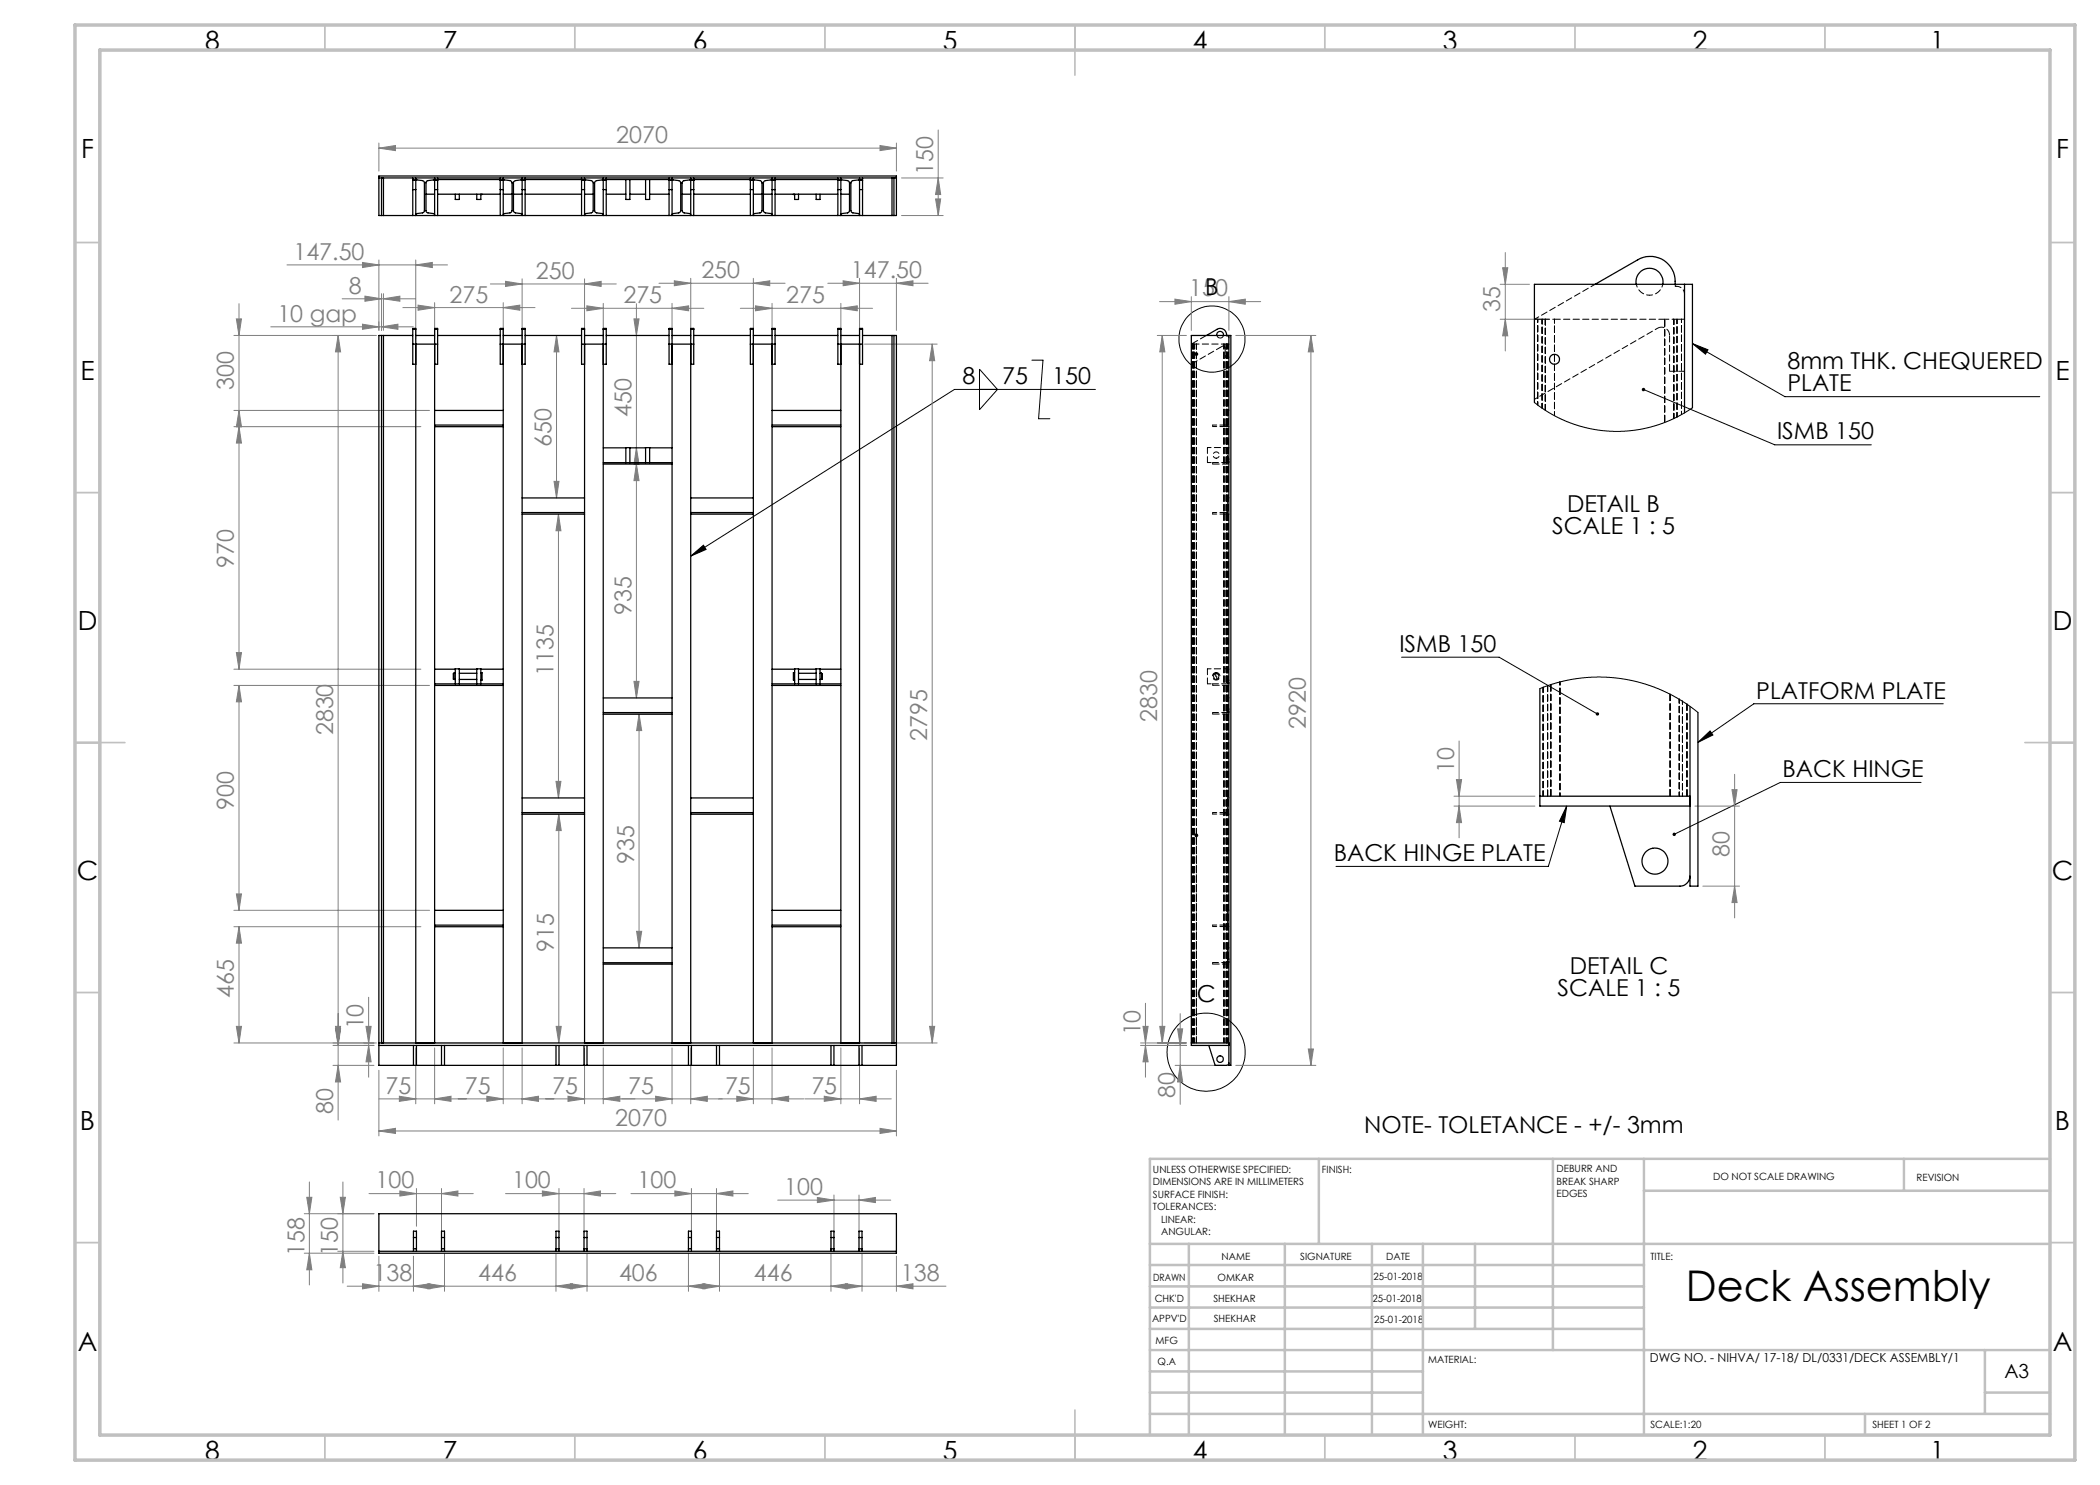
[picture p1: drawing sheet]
<svg xmlns="http://www.w3.org/2000/svg" width="420mm" height="297mm" viewBox="0 0 420 297" stroke-linecap="round" stroke-linejoin="round" font-family="sans-serif">
<g fill="none" stroke="#000" stroke-width=".2">
<path d="M195.9 73.8l3.6 4.1-3.6 4zM206.4 72h2.2l-.9 11.7h2.3M219.1 77.9h-28.2l-52.8 33.3M328.7 77.9l26.3 11.1h19.3M338.5 68.7l18.5 10.6h51M338.5 68.7l3.1 1.3-.5 .8zM138.1 111.2l2.6-2.2 .5 .9zM280.3 131.4h19.5l19.7 11.4M339.6 148.5l2.4-2.3 .6 .8zM384.2 156.5h-28.1l-21.2 10.4M388.7 140.8h-37.9l-11.2 7.7M313.3 161.2l-3.6 12.1h-42.5"/>
<path d="M313.3 161.2l-.5 3.3-.9-.3z"/>
<circle cx="242.4" cy="67.8" r="6.6"/>
<circle cx="241.2" cy="210.4" r="7.8"/>
</g>
<g fill="none" stroke="#808080" stroke-width=".2">
<path d="M75.8 29.6l3.3-.5v1zM75.8 28.6v5.6M75.8 29.6h103.5M176 29.1l3.3 .5-3.3 .5zM179.3 28.6v5.6M180.3 35.6h8.3M187.1 39.8h1l-.5 3.3zM187.6 35.6l.5 3.3h-1zM187.6 26v17.1M57.4 53h32.1M68.4 59.8h14.6M72.5 52.5l3.3 .5-3.3 .5z"/>
<path d="M73 59.2l3.3 .6-3.3 .5zM75.8 52v14.1M76.3 58.7v7.4M76.7 59.8l3.3-.6v1.1zM76.7 58.7v7.4M83.1 53l3.4-.5v1zM83.1 52v15.8M98.1 56.8h25.2M101.1 56.3l3.3 .5-3.3 .5zM104.4 55.8v12M116.9 56.8l3.3-.5v1zM116.9 55.8v12"/>
<path d="M131.8 56.7h25.2M134.9 56.2l3.2 .5-3.2 .4zM138.1 55.7v12.1M150.7 56.7l3.3-.5v.9zM150.7 55.7v12.1M165.6 56.7h20M168.6 56.2l3.3 .5-3.3 .4zM171.9 55.7v12.1M179.3 56.7l3.3-.5v.9zM179.3 55.7v10.4M180.3 43.1h8.3M235 59.8l3.3 .5-3.3 .6z"/>
<path d="M238.3 59.3v6.8M245.8 59.3v6.8M300 56.9h5.9M300.5 53.5h1.1l-.5 3.4zM301.1 50.5v19.7M46.8 67.1h28.5M47.3 63.8h1l-.5 3.3zM47.8 60.7v73.1M54.2 65.4h28.5M67.6 67.1l.5 3.3h-1zM67.6 67.1v156.9M72.5 64.8l3.3 .6-3.3 .5z"/>
<path d="M76.3 65.4l3.3-.6v1.1zM80.6 61.5h26.4M83.6 61l3.3 .5-3.3 .6zM86.9 60.5v7.3M100.6 61.5l3.4-.5v1.1zM100.6 60.5v7.3M111.3 67.1l.5 3.3h-1zM111.3 67.1v32.5M114.3 61.7h26.5M117.4 61.2l3.3 .5-3.3 .5zM120.7 60.7v7.1M126.8 63.8h1l-.5 3.3z"/>
<path d="M127.3 60.7v78.9M134.4 61.7l3.3-.5v1zM134.4 60.7v7.1M148.1 61.7h26.4M151.1 61.2l3.3 .5-3.3 .5zM154.4 60.7v7.1M168.2 61.7l3.3-.5v1zM168.2 60.7v7.1M172.9 68.8h14.5M186.4 68.8l.5 3.3h-1zM186.4 68.8v139.8M231.5 67.1h5.8"/>
<path d="M231.9 60.3h20.2M232.4 67.1l.6 3.3h-1zM232.4 67.1v141.5M245.8 60.3l3.3-.5v1.1zM247.2 67.1h16M262.2 67.1v146M262.2 67.1l.5 3.3h-1zM300 63.8h9.9M301.1 63.8l.5 3.4h-1.1zM46.8 82.1h39.1M46.8 85.3h37.4M47.8 85.3l.5 3.3h-1z"/>
<path d="M47.8 82.1l.5 3.3h-1zM110.8 96.3h1l-.5 3.3zM127.3 92.8l.5 3.3h-1zM127.3 89.6l.5 3.3h-1zM111.7 102.8l.5 3.3h-1zM111.7 102.8v56.8M46.8 133.8h37.4M46.8 137.1h39.1M47.3 130.5h1l-.5 3.3zM47.8 137.1l.5 3.3h-1zM47.8 137.1v45M126.8 136.3h1l-.5 3.3z"/>
<path d="M111.2 156.3h1l-.5 3.3zM127.8 142.8l.5 3.3h-1zM127.8 142.8v46.8M290.8 159.2h16.2M291.3 155.9h1l-.5 3.3zM291.8 148.2v19.4M346.4 157.9h1l-.5 3.3zM346.9 154.9v28.7M47.3 178.8h1l-.5 3.3zM111.8 162.8v45.8M111.8 162.8l.5 3.3h-1.1zM290.8 161.2h16.2"/>
<path d="M291.8 161.2l.5 3.3h-1zM339 161.2h8.9M340.6 177.2h7.3M346.9 177.2l.5 3.3h-1zM46.8 182.1h39.1M46.8 185.3h37.4M47.8 185.3l.5 3.3h-1zM47.8 185.3v23.3M73.7 199.5v15.9M127.3 186.3h1l-.5 3.3zM47.3 205.3h1l-.5 3.3zM66.6 209.1h8.2"/>
<path d="M66.6 213.1h8.2M67.1 205.8h1l-.5 3.3zM67.1 205.3h1l-.5 3.3zM67.6 213.1l.5 3.3h-1zM73.2 205.3h1l-.5 3.3zM73.7 209.1l.5 3.3h-1zM75.3 208.6h-28.5M75.8 214.1v13.1M79.9 219.2l3.2 .6-3.2 .5zM83.1 209.6v11.2M86.9 219.8l3.3-.6v1.1zM86.9 209.6v11.2"/>
<path d="M97.4 219.2l3.2 .6-3.2 .5zM100.6 209.6v11.2M104.4 219.8l3.3-.6v1.1zM104.4 209.6v11.2M111.2 205.3h1.1l-.5 3.3zM113.6 219.2l3.3 .6-3.3 .5zM116.9 209.6v11.2M120.7 219.8l3.3-.6v1.1zM120.7 209.6v11.2M131.1 219.2l3.3 .6-3.3 .5zM134.4 209.6v11.2M138.1 219.8l3.4-.6v1.1z"/>
<path d="M138.1 209.6v11.2M147.4 219.2l3.3 .6-3.3 .5zM150.7 209.6v11.2M154.4 219.8l3.3-.6v1.1zM154.4 209.6v11.2M160.8 219.8h-85M161 219.8h17.3M164.9 219.2l3.3 .6-3.3 .5zM168.2 209.6v11.2M171.9 219.8l3.3-.6v1.1zM171.9 209.6v11.2M172.9 208.6h14.5"/>
<path d="M179.3 214.1v13.1M185.9 205.3h1l-.5 3.3zM228.1 208.6h9.2M228.1 209.1h9.2M228.6 205.3h1l-.5 3.3zM229.1 209.1l.5 3.3h-1zM229.1 200.7v14.7M232 205.3h1l-.6 3.3zM235 213.1h9.8M235.5 205.8h1l-.5 3.3zM236 202.7v18.2M236 213.1l.5 3.3h-1z"/>
<path d="M247.2 213.1h16M261.7 209.8h1l-.5 3.3zM61.3 239.5h1.1l-.5 3.2zM61.9 236.4v20.6M68.1 239.5h1l-.5 3.2zM68.6 236.4v20.2M73.8 238.7h20.9M75.8 226.2l3.3-.5v1zM75.8 226.2h103.5M80 238.2l3.3 .5-3.3 .5zM83.3 237.7v7.5M88.3 238.7l3.3-.5v1z"/>
<path d="M88.3 237.7v8.8M101.1 238.7h22.1M108.5 238.2l3.3 .5-3.3 .5zM111.8 237.7v8.8M116.8 238.7l3.3-.5v1zM116.8 237.7v8.8M126.2 238.7h23.4M135 238.2l3.3 .5-3.3 .5zM138.3 237.7v8.8M143.3 238.7l3.3-.5v1zM143.3 237.7v8.8M163.5 239.5l3.3 .5-3.3 .5z"/>
<path d="M166.8 239v7.5M171.8 239v7.5M176 225.7l3.3 .5-3.3 .5zM60.9 250.6h13.9M60.9 242.7h13.9M61.9 250.6l.5 3.4h-1.1zM67.6 250.3h7.2M68.6 250.3l.5 3.2h-1zM72.5 256.7l3.3 .5-3.3 .6zM75.8 251.2v7.1M82.7 257.2l3.3-.5v1.1zM82.7 251.2v7.1"/>
<path d="M85.6 256.7l3.3 .5-3.3 .6zM88.9 250.8v7.5M111.2 257.2l3.3-.5v1.1zM111.2 250.8v7.5M114.1 256.7l3.3 .5-3.3 .6zM117.4 250.8v7.5M137.7 257.2l3.3-.5v1.1zM137.7 250.8v7.5M140.6 256.7l3.3 .5-3.3 .6zM143.9 250.8v7.5M155.5 240h22.7M166.2 257.2l3.3-.5v1.1z"/>
<path d="M166.2 250.8v7.5M169.1 256.7l3.3 .5-3.3 .6zM171.8 240l3.3-.5v1zM172.4 250.8v7.5M179.3 257.2l3.3-.5v1.1zM179.3 251.2v7.1M189.2 257.2h-119.8"/>
</g>
<g fill="none" stroke="#c0c0c0" stroke-width=".35">
<path d="M65 5v5M115 5v5M165 5v5M215 5v10M265 5v5M315 5v5M365 5v5M15 48.5h5M410 48.5h5M15 98.5h5M410 98.5h5M15 148.5h10"/>
<path d="M405 148.5h10M15 198.5h5M410 198.5h5M15 248.5h5M410 248.5h5M65 287v5M115 287v5M165 287v5M215 282v10M265 287v5M315 287v5M365 287v5"/>
</g>
<g fill="none" stroke="#c0c0c0" stroke-width=".5">
<path d="M263.8 231.8v17M310.6 231.8v38.2M328.8 231.8v55.2M328.8 238.2h81.2M380.8 231.8v6.4M410 231.8h-180v55.2M230 248.8h180M230 257.3h98.8M230 253h98.8M237.8 248.8v38.2M257 248.8v38.2M274.4 248.8v38.2"/>
<path d="M284.6 248.8v38.2M295 248.8v17M230 265.8h98.8M230 261.5h98.8M230 278.5h54.6M230 274.3h54.6M230 270h180M397 278.5h13M397 270v12.8M230 282.8h180M373 282.8v4.2"/>
</g>
<path d="M15 5h400v287h-400zM20 10h390v277h-390z" fill="none" stroke="#c0c0c0" stroke-width=".7"/>
<path d="M138.1 111.2l2.6-2.2 .5 .9zM328.5 77.6l-.1 .2 .3 .1-.3-.1a.34 .34 0 0 0 .3 .4 .34 .34 0 0 0 .3-.4 .34 .34 0 0 0-.5-.2zM338.5 68.7l3.1 1.3-.5 .8zM334.6 166.6l-.1 .4 .4-.1-.4 .1a.34 .34 0 0 0 .5 .1 .34 .34 0 0 0 .1-.5 .34 .34 0 0 0-.5 0zM313.3 161.2l-.5 3.3-.9-.3zM339.6 148.5l2.4-2.3 .6 .8zM319.3 142.5l-.1 .1a.34 .34 0 0 0 .1 .5 .34 .34 0 0 0 .5-.1l-.3-.2 .3 .2a.36 .36 0 0 0-.1-.5 .36 .36 0 0 0-.4 0z" fill="#000"/>
<g fill="#808080">
<path d="M168.2 61.7l3.3-.5v1zM151.1 61.2l3.3 .5-3.3 .5zM150.7 56.7l3.3-.5v.9zM134.9 56.2l3.2 .5-3.2 .4zM138.1 219.8l3.4-.6v1.1zM131.1 219.2l3.3 .6-3.3 .5z"/>
<path d="M176 225.7l3.3 .5-3.3 .5zM75.8 226.2l3.3-.5v1zM76.3 65.4l3.3-.6v1.1zM72.5 64.8l3.3 .6-3.3 .5z"/>
<path d="M134.4 61.7l3.3-.5v1zM117.4 61.2l3.3 .5-3.3 .5zM116.9 56.8l3.3-.5v1zM101.1 56.3l3.3 .5-3.3 .5zM100.6 61.5l3.4-.5v1.1zM83.6 61l3.3 .5-3.3 .6zM120.7 219.8l3.3-.6v1.1zM113.6 219.2l3.3 .6-3.3 .5zM104.4 219.8l3.3-.6v1.1zM97.4 219.2l3.2 .6-3.2 .5zM86.9 219.8l3.3-.6v1.1zM79.9 219.2l3.2 .6-3.2 .5zM171.8 240l3.3-.5v1zM163.5 239.5l3.3 .5-3.3 .5zM82.7 257.2l3.3-.5v1.1zM72.5 256.7l3.3 .5-3.3 .6zM245.8 60.3l3.3-.5v1.1zM235 59.8l3.3 .5-3.3 .6z"/>
<path d="M114.1 256.7l3.3 .5-3.3 .6zM137.7 257.2l3.3-.5v1.1zM135 238.2l3.3 .5-3.3 .5zM143.3 238.7l3.3-.5v1zM169.1 256.7l3.3 .5-3.3 .6zM179.3 257.2l3.3-.5v1.1zM108.5 238.2l3.3 .5-3.3 .5zM116.8 238.7l3.3-.5v1z"/>
<path d="M85.6 256.7l3.3 .5-3.3 .6zM111.2 257.2l3.3-.5v1.1z"/>
<path d="M75.8 29.6l3.3-.5v1zM176 29.1l3.3 .5-3.3 .5z"/>
<path d="M80 238.2l3.3 .5-3.3 .5zM88.3 238.7l3.3-.5v1z"/>
<path d="M140.6 256.7l3.3 .5-3.3 .6zM166.2 257.2l3.3-.5v1.1z"/>
<path d="M47.8 82.1l.5 3.3h-1zM47.3 63.8h1l-.5 3.3z"/>
<path d="M61.9 250.6l.5 3.4h-1.1zM61.3 239.5h1.1l-.5 3.2z"/>
<path d="M186.4 68.8l.5 3.3h-1zM185.9 205.3h1l-.5 3.3zM47.3 205.3h1l-.5 3.3zM47.8 185.3l.5 3.3h-1zM187.1 39.8h1l-.5 3.3zM187.6 35.6l.5 3.3h-1zM301.1 63.8l.5 3.4h-1.1zM300.5 53.5h1.1l-.5 3.4z"/>
<path d="M67.1 205.8h1l-.5 3.3zM67.6 213.1l.5 3.3h-1zM67.6 67.1l.5 3.3h-1zM67.1 205.3h1l-.5 3.3zM47.8 85.3l.5 3.3h-1zM47.3 130.5h1l-.5 3.3zM47.8 137.1l.5 3.3h-1zM47.3 178.8h1l-.5 3.3zM111.3 67.1l.5 3.3h-1zM110.8 96.3h1l-.5 3.3zM126.8 63.8h1l-.5 3.3zM127.3 89.6l.5 3.3h-1zM68.1 239.5h1l-.5 3.2zM68.6 250.3l.5 3.2h-1z"/>
<path d="M73.2 205.3h1l-.5 3.3zM73.7 209.1l.5 3.3h-1zM111.8 162.8l.5 3.3h-1.1zM111.2 205.3h1.1l-.5 3.3zM232.4 67.1l.6 3.3h-1zM232 205.3h1l-.6 3.3zM228.6 205.3h1l-.5 3.3zM229.1 209.1l.5 3.3h-1zM235.5 205.8h1l-.5 3.3zM236 213.1l.5 3.3h-1zM291.3 155.9h1l-.5 3.3zM291.8 161.2l.5 3.3h-1zM346.4 157.9h1l-.5 3.3zM346.9 177.2l.5 3.3h-1z"/>
<path d="M262.2 67.1l.5 3.3h-1zM261.7 209.8h1l-.5 3.3z"/>
<path d="M127.3 92.8l.5 3.3h-1zM126.8 136.3h1l-.5 3.3zM127.8 142.8l.5 3.3h-1zM127.3 186.3h1l-.5 3.3z"/>
<path d="M111.7 102.8l.5 3.3h-1zM111.2 156.3h1l-.5 3.3z"/>
<path d="M164.9 219.2l3.3 .6-3.3 .5zM171.9 219.8l3.3-.6v1.1zM147.4 219.2l3.3 .6-3.3 .5zM154.4 219.8l3.3-.6v1.1z"/>
<path d="M73 59.2l3.3 .6-3.3 .5zM76.7 59.8l3.3-.6v1.1zM72.5 52.5l3.3 .5-3.3 .5zM83.1 53l3.4-.5v1zM168.6 56.2l3.3 .5-3.3 .4zM179.3 56.7l3.3-.5v.9z"/>
</g>
<g fill="none" stroke="#000" stroke-width=".25">
<path d="M75.8 35.2h103.5v7.9h-103.5zM75.8 35.6h103.5M76.3 35.6v7.5M76.7 35.6v7.5M82.5 36.1v1.8M82.5 35.6v.4M82.5 36v.1M82.5 37.9v5.2M82.5 37.9h.6M82.5 36.1h.6M82.5 36h.6M83.1 36.1v1.8"/>
<path d="M83.1 35.6v.4M83.1 35.8l.2 .2 1.2 .1 .4 .3v5.9l-.4 .3-1.2 .1-.2 .2M83.1 36v.1M83.1 37.9v5.2M85.2 38.8h1.7M86.9 35.9h.1M86.9 36.1v1.8M86.9 35.6v.4M86.9 35.8l-.2 .2-1.1 .1-.4 .3v5.9l.4 .3 1.1 .1 .2 .2M86.9 36v.1M86.9 37.9v5.2M86.9 37.9h.6"/>
<path d="M86.9 36.1h.6M86.9 36h.6M87.5 36.1v1.8M87.5 35.6v.4M87.5 36v.1M87.5 37.9v5.2M87.5 35.9h12.5M87.5 38.8h12.5M91.1 38.8v1.1h.8v-1.1M95.4 38.8v1.1h.8v-1.1M96.4 38.8l-.2 .1M100 36.1v1.8"/>
<path d="M100 35.6v.4M100 36v.1M100 37.9v5.2M100 37.9h.6M100 36.1h.6M100 36h.6M100.6 36.1v1.8M100.6 35.6v.4M100.6 35.8l.2 .2 1.3 .2 .3 .4v5.7l-.3 .2-1.3 .2-.2 .2M100.6 36v.1M100.6 37.9v5.2M100.6 35.9h.1"/>
<path d="M100.6 38.8h1.8M102.7 38.8h1.7M104.4 35.9h.1M104.4 36.1v1.8M104.4 35.6v.4M104.4 35.8l-.2 .2-1.1 .1-.4 .3v5.9l.4 .3 1.1 .1 .2 .2M104.4 36v.1M104.4 37.9v5.2M104.4 37.9h.6M104.4 36.1h.6M104.4 36h.6M105 36.1v1.8"/>
<path d="M105 35.6v.4M105 36v.1M105 37.9v5.2M105 35.9h11.3M105 38.8h11.3M116.3 36.1v1.8M116.3 35.6v.4M116.3 36v.1M116.3 37.9v5.2M116.3 37.9h.6M116.3 36.1h.6M116.3 36h.6"/>
<path d="M116.9 36.1v1.8M116.9 35.6v.4M116.9 35.8l.2 .2 1.2 .1 .3 .4v5.7l-.3 .4-1.2 .1-.2 .2M116.9 36v.1M116.9 37.9v5.2M116.9 35.9h.1M116.9 38.8h1.7M120.6 35.9h.1M120.6 36.1v1.8M120.6 35.6v.4M120.6 35.8l-.1 .2-1.3 .2-.3 .3v5.7l.3 .3 1.3 .2 .1 .2M120.6 36v.1"/>
<path d="M120.6 37.9v5.2M120.6 37.9h.6M120.6 36.1h.6M120.6 36h.6M121.2 36.1v1.8M121.2 35.6v.4M121.2 36v.1M121.2 37.9v5.2M121.2 35.9h12.6M121.2 38.8h4M125.2 35.9v4h.8v-4M126 38.8h3.1"/>
<path d="M129.1 35.9v4h.8v-4M129.9 38.8h3.9M133.8 36.1v1.8M133.8 35.6v.4M133.8 36v.1M133.8 37.9v5.2M133.8 37.9h.6M133.8 36.1h.6M133.8 36h.6M134.4 36.1v1.8M134.4 35.6v.4M134.4 35.8l.2 .2 1.1 .1 .4 .4v5.7l-.4 .4-1.1 .1-.2 .2"/>
<path d="M134.4 36v.1M134.4 37.9v5.2M134.4 35.9h.1M136.4 38.8h1.7M138.1 35.9h.1M138.1 36.1v1.8M138.1 35.6v.4M138.1 35.8l-.1 .2-1.3 .2-.3 .4 .1 5.7 .2 .2 1.3 .2 .1 .2M138.1 36v.1M138.1 37.9v5.2M138.1 37.9h.6M138.1 36.1h.6"/>
<path d="M138.1 36h.6M138.7 36.1v1.8M138.7 35.6v.4M138.7 36v.1M138.7 37.9v5.2M138.7 35.9h11.4M138.7 38.8h11.4M150.1 36.1v1.8M150.1 35.6v.4M150.1 36v.1M150.1 37.9v5.2M150.1 37.9h.6"/>
<path d="M150.1 36.1h.6M150.1 36h.6M150.7 36.1v1.8M150.7 35.6v.4M150.7 35.8l.1 .2 1.2 .1 .4 .4v5.7l-.4 .4-1.2 .1-.1 .2M150.7 36v.1M150.7 37.9v5.2M150.7 35.9h.1M150.7 38.8h1.7M152.7 38.8h1.7M154.4 35.9h.1M154.4 36.1v1.8"/>
<path d="M154.4 35.6v.4M154.4 35.8l-.1 .2-1.2 .1-.4 .4v5.7l.4 .4 1.2 .1 .1 .2M154.4 36v.1M154.4 37.9v5.2M154.4 37.9h.6M154.4 36.1h.6M154.4 36h.6M155 36.1v1.8M155 35.6v.4M155 36v.1M155 37.9v5.2M155 35.9h12.6"/>
<path d="M155 38.8h12.6M158.7 38.8l.2 .1M158.9 38.8v1.1h.8v-1.1M163.2 38.8v1.1h.8v-1.1M167.6 36.1v1.8M167.6 35.6v.4M167.6 36v.1M167.6 37.9v5.2M167.6 37.9h.6M167.6 36.1h.6M167.6 36h.6M168.2 36.1v1.8"/>
<path d="M168.2 35.6v.4M168.2 35.8l.1 .2 1.2 .1 .4 .4v5.7l-.4 .4-1.2 .1-.1 .2M168.2 36v.1M168.2 37.9v5.2M168.2 35.9h.1M168.2 38.8h1.7M171.9 36.1v1.8M171.9 35.6v.4M171.9 35.8l-.1 .2-1.2 .1-.4 .4v5.7l.4 .4 1.2 .1 .1 .2M171.9 36v.1M171.9 37.9v5.2M171.9 37.9h.6"/>
<path d="M171.9 36.1h.6M171.9 36h.6M172.5 36.1v1.8M172.5 35.6v.4M172.5 36v.1M172.5 37.9v5.2M178.4 35.6v7.5M178.8 35.6v7.5M319 56.9l8.6-4.9a5 5 0 0 1 5.2 .1 5 5 0 0 1 2.2 4.8M327.2 56.9a2.71 2.71 0 0 1 2.7-3.2 2.71 2.71 0 0 1 2.7 3.2M336.9 56.9v25.7M76.3 67.1v141.5"/>
<path d="M76.7 67.1v141.5M82.5 65.9v-.2h.6v.2M82.5 67.1h-6.7v146h103.5v-146h-6.8M82.5 68.8h5M82.5 65.9h.6M82.5 65.9v6.9h.6M83.1 65.9v142.7M83.1 67.1h3.8M86.9 65.9v-.2h.6v.2M86.9 65.9h.6M86.9 65.9v142.7M87.5 65.9v6.9h-.6"/>
<path d="M87.5 67.1h12.5M100 65.9v-.2h.6v.2M100 68.8h5M100 65.9h.6M100 65.9v6.9h.6M100.6 65.9v142.7M100.6 67.1h3.8M104.4 65.9v-.2h.6v.2M104.4 65.9h.6M104.4 65.9v142.7M105 65.9v6.9h-.6M105 67.1h11.3"/>
<path d="M116.3 65.9v-.2h.6v.2M116.3 68.8h4.9M116.3 65.9h.6M116.3 65.9v6.9h.6M116.9 65.9v142.7M116.9 67.1h3.7M120.6 65.9v-.2h.6v.2M120.6 65.9h.6M120.6 65.9v142.7M121.2 65.9v6.9h-.6M121.2 67.1h12.6M133.8 65.9v-.2h.6v.2"/>
<path d="M133.8 68.8h4.9M133.8 65.9h.6M133.8 65.9v6.9h.6M134.4 65.9v142.7M134.4 67.1h3.7M138.1 65.9v-.2h.6v.2M138.1 65.9h.6M138.1 65.9v142.7M138.7 65.9v6.9h-.6M138.7 67.1h11.4M150.1 65.9v-.2h.6v.2M150.1 68.8h4.9"/>
<path d="M150.1 65.9h.6M150.1 65.9v6.9h.6M150.7 65.9v142.7M150.7 67.1h3.7M154.4 65.9v-.2h.6v.2M154.4 65.9h.6M154.4 65.9v142.7M155 65.9v6.9h-.6M155 67.1h12.6M167.6 65.9v-.2h.6v.2M167.6 68.8h4.9M167.6 65.9h.6"/>
<path d="M167.6 65.9v6.9h.6M168.2 65.9v142.7M168.2 67.1h3.7M171.9 65.9v-.2h.6v.2M171.9 65.9v142.7M171.9 65.9h.6M172.5 65.9v6.9h-.6M178.4 67.1v141.5M178.8 67.1v141.5M241.3 67.1l2.1-1.2a1.27 1.27 0 0 1 1.3 0 1.27 1.27 0 0 1 .6 1.2M243.3 67.1a.68 .68 0 0 1 .7-.8 .68 .68 0 0 1 .7 .8M245.8 67.1v146h.4v-146h-7.9v142h7.5"/>
<path d="M86.9 85h13.7M86.9 85.3h13.7M86.9 82.1h13.7M104.4 99.6h12.5M120.6 89.6h13.8M120.6 92.5h13.8M120.6 92.8h13.8M125.2 89.5v3M126 89.5v3M129.1 89.5v3M129.9 89.5v3M138.1 99.6h12.6"/>
<path d="M154.4 85h13.8M154.4 85.3h13.8M154.4 82.1h13.8M306.9 80.5v-23.6h31.6v24.7M104.4 102.8h12.5M104.4 102.5h12.5M138.1 102.8h12.6M138.1 102.5h12.6M86.9 136.8h13.7M86.9 137.1h13.7M86.9 133.8h4.2M90.8 134.7v1.2"/>
<path d="M90.8 134.7l-.1 .1 .1 1.1M90.8 134.7h.3M90.8 135.9h.3M91.1 136.8v-3h.8v3M91.9 134.7h3.5M91.9 135.9h3.5M91.9 133.8h3.5M95.4 136.8v-3h.8v3M96.2 134.5h.2v1.5h-.2M96.2 133.8h4.4M120.6 139.6h13.8M154.4 136.8h13.8"/>
<path d="M154.4 137.1h13.8M154.4 133.8h4.5M158.9 134.5h-.2v1.5h.2M158.9 136.8v-3h.8v3M159.7 134.7h3.5M159.7 135.9h3.5M159.7 133.8h3.5M163.2 136.8v-3h.8v3M164 135.9h.3M164 134.7h.3M164 133.8h4.2M164.3 134.7v1.2"/>
<path d="M164.3 134.7l.1 .1-.1 1.1M308 137.7v23.5h30M104.4 159.6h12.5M120.6 142.5h13.8M120.6 142.8h13.8M138.1 159.6h12.6M308 159.2h30M338 141.3v35.9h1.6v-34.7M104.4 162.5h12.5M104.4 162.8h12.5M138.1 162.5h12.6M138.1 162.8h12.6"/>
<path d="M239.3 166.8v.5M322 161.2l5 16h9a2.05 2.05 0 0 0 2-2M86.9 185.3h13.7M86.9 185h13.7M86.9 182.1h13.7M120.6 192.5h13.8M120.6 192.8h13.8M120.6 189.6h13.8M154.4 185.3h13.8M154.4 185h13.8M154.4 182.1h13.8M75.8 208.6h103.5"/>
<path d="M75.8 209.1h103.5M82.7 209.1v4M83.3 209.1v4M88.3 209.1v4M88.9 209.1v4M111.2 209.1v4M111.8 209.1v4M116.8 209.1v4M117.4 209.1v4M137.7 209.1v4M138.3 209.1v4M143.3 209.1v4"/>
<path d="M143.9 209.1v4M166.2 209.1v4M166.8 209.1v4M171.8 209.1v4M172.4 209.1v4M238.3 208.6h7.5M241.8 209.1l1.2 4h2.4l.2-.2 .2-.3M75.8 242.7h103.5v7.9h-103.5zM75.8 250.3h103.5M82.7 249.8v.5M82.7 249.8v-3.6h.6v3.6M82.7 247.5h.6"/>
<path d="M82.7 249.8h.6M83.3 249.8v.5M88.3 249.8v.5M88.3 249.8v-3.6h.6v3.6M88.3 247.5h.6M88.3 249.8h.6M88.9 249.8v.5M111.2 249.8v.5M111.2 249.8v-3.6h.6v3.6M111.2 247.5h.6M111.2 249.8h.6M111.8 249.8v.5"/>
<path d="M116.8 249.8v.5M116.8 249.8v-3.6h.6v3.6M116.8 247.5h.6M116.8 249.8h.6M117.4 249.8v.5M137.7 249.8v.5M137.7 249.8v-3.6h.6v3.6M137.7 247.5h.6M137.7 249.8h.6M138.3 249.8v.5M143.3 249.8v.5M143.3 249.8v-3.6h.6v3.6"/>
<path d="M143.3 247.5h.6M143.3 249.8h.6M143.9 249.8v.5M166.2 249.8v.5M166.2 249.8v-3.6h.6v3.6M166.2 247.5h.6M166.2 249.8h.6M166.8 249.8v.5M171.8 249.8v.5M171.8 249.8v-3.6h.6v3.6M171.8 247.5h.6M171.8 249.8h.6"/>
<path d="M172.4 249.8v.5"/>
<circle cx="239.3" cy="70.8" r=".24"/>
<circle cx="310.9" cy="71.9" r="1"/>
<circle cx="239.3" cy="167.1" r=".25"/>
<circle cx="331" cy="172.2" r="2.61"/>
<circle cx="244" cy="211.8" r=".65"/>
</g>
<path d="M307.5 63.8v17.2M336.3 63.8v19.1M243.2 91.6a.62 .62 0 0 0 .6-.9 .62 .62 0 0 0-1.1-.1 .62 .62 0 0 0 .4 1h.1M307.5 81v-17.2M336.3 82.9v-19.1M243.1 134.6v1.3M243.2 134.6a.62 .62 0 0 1 .6 .9 .62 .62 0 0 1-1.1 .1 .62 .62 0 0 1 .4-1h.1M243.3 135.9v-1.3M312 136.4v22.8M312 159.2v-22.8" fill="none" stroke="#000" stroke-width=".2" stroke-dasharray="1.3 .6" stroke-dashoffset=".6"/>
<path d="M238.3 72.8l6.1-3.5M331.5 65.6a1.6 1.6 0 0 1 2.4 1.4M333.9 74.3v-7.3M243.2 134.7a.53 .53 0 0 0-.4 .8 .53 .53 0 0 0 .9 .1 .53 .53 0 0 0-.4-.9h-.1" fill="none" stroke="#000" stroke-width=".2" stroke-dasharray="1.3 .6" stroke-dashoffset="-.1"/>
<path d="M239.3 68.8v98M334.8 63.8v19.9M334.8 83.7v-19.9M243.2 134.5a.75 .75 0 0 1 .7 1.1 .75 .75 0 0 1-1.3 .1 .75 .75 0 0 1 .5-1.2h.1M308.6 137.5v21.7M308.6 159.2v-21.7" fill="none" stroke="#000" stroke-width=".2" stroke-dasharray="1.3 .6" stroke-dashoffset=".2"/>
<g fill="none" stroke="#000" stroke-width=".2" stroke-dasharray="1.3 .6">
<path d="M335.1 57.3v-.5M335.1 57.3h.2M238.4 68.8h-.1M238.7 68.8h-.3M238.8 68.8h-.1M239.3 68.8h-.5M245.3 68.8h-.5M245.3 67.2v-.1M245.3 67.2h.1M245.4 67.2l.3 .1 .1 .3M245.4 68.8h-.1M245.6 68.8h-.2"/>
<path d="M245.8 68.8h-.2M307.5 63.8h-.6M336.9 63.8h-.6M242.5 92.8v-.3M242.5 85.3v-.3M244.8 85.3v-.3M244.8 85h.5M245.3 85.3v-.3M245.3 85.3h-.5M245.3 85h.1M245.4 85.3v-.3M245.4 85.3h-.1"/>
<path d="M245.4 85h.1M245.5 89.6v-.1M245.5 89.6h.3M245.5 92.3v-.5M245.5 92.4v-.1M245.5 92.5v-.1M245.5 85v.3M245.5 85.3h-.1M245.5 85.3h.3M245.8 91.8h-.3M245.8 92.3h-.3M245.8 92.4h-.3"/>
<path d="M245.8 92.5h-.3M245.8 92.8h-3.3M245.8 82.1h-.3M245.8 99.6h-.3M242.5 102.8v-.3M244.8 102.8v-.3M244.8 102.5h.5M245.3 102.8h-.5M245.3 102.8v-.3M245.3 102.5h.1M245.4 102.8v-.3M245.4 102.8h-.1"/>
<path d="M245.4 102.5h.1M245.5 102.5v.3M245.5 102.8h-.1M245.5 102.8h.3M242.5 137.1v-.3M245.5 133.8h.1M245.5 139.6h.3M245.5 133.8h.3M245.5 136.5v-.4M245.5 136.7v-.2M245.5 136.8v-.1M245.8 136.1h-.3"/>
<path d="M245.8 136.5h-.3M245.8 136.7h-.3M245.8 136.8h-.3M245.8 137.1h-3.3M310.2 136.9v22.3M334 138.8v20.4M242.5 142.8v-.3M245.5 142.3v-.5M245.5 142.4v-.1M245.5 142.5v-.1M245.8 141.8h-.3M245.8 142.3h-.3"/>
<path d="M245.8 142.4h-.3M245.8 142.5h-.3M245.8 142.8h-3.3M245.8 159.6h-.3M310.2 159.2v-22.3M334 159.2v-20.4M337.4 140.8v18.4M337.4 159.2v-18.4M239.3 167.3v41.3M242.5 162.8v-.3M244.8 162.8v-.3M244.8 162.5h.5"/>
<path d="M245.3 162.8h-.5M245.3 162.8v-.3M245.3 162.5h.1M245.4 162.8v-.3M245.4 162.8h-.1M245.4 162.5h.1M245.5 162.5v.3M245.5 162.8h-.1M245.5 162.8h.3M242.5 192.8v-.3M242.5 185.3v-.3M244.8 185.3v-.3"/>
<path d="M244.8 185h.5M245.3 185.3v-.3M245.3 185.3h-.5M245.3 185h.1M245.4 185.3v-.3M245.4 185.3h-.1M245.4 185h.1M245.5 189.6h.3M245.5 192.3v-.5M245.5 192.4v-.1M245.5 192.5v-.1M245.5 185v.3"/>
<path d="M245.5 185.3h-.1M245.5 185.3h.3M245.8 191.8h-.3M245.8 192.3h-.3M245.8 192.4h-.3M245.8 192.5h-.3M245.8 192.8h-3.3M245.8 182.1h-.3"/>
</g>
<g fill="none" stroke="#000" stroke-width=".2" stroke-dasharray="1.3 .6" stroke-dashoffset=".1">
<path d="M309.1 63.8v18.2M332.9 63.8h-22M336.9 74.3h-3M241.5 89.5v3M242.5 92.5h3M245.5 82.1v2.9M245.5 99.6v2.9M309.1 82v-18.2M241.5 133.8v3M242.5 136.8h3M309.5 137.1v22.1M242.5 142.5h3"/>
<path d="M245.5 159.6v2.9M309.5 159.2v-22.1M242.5 192.5h3M245.5 182.1v2.9"/>
</g>
<g fill="none" stroke="#000" stroke-width=".2" stroke-dasharray="1.3 .6" stroke-dashoffset=".5">
<path d="M243.4 67.1l.2 .4 .4 .1M244 67.6l.5-.1 .2-.4M310.9 63.8v19.3M241.5 92.5h1M242.5 85h2.3M244.8 85.3h-2.3M245.5 89.5h-4M245.5 91.8v-2.2M310.9 83.1v-19.3M242.5 102.5h2.3M244.8 102.8h-2.3M241.5 136.8h1"/>
<path d="M245.5 133.8h-4M245.5 136.1v-2.3M335.9 139.8v19.4M245.5 141.8v-2.2M335.9 159.2v-19.4M242.5 162.5h2.3M244.8 162.8h-2.3M242.5 185h2.3M244.8 185.3h-2.3M245.5 191.8v-2.2"/>
</g>
<path d="M244.4 69.3a.4 .4 0 0 1 .6 .3M245.8 71.4h-.8M308.4 63.8h-.9M335.4 63.8v19.6M336.3 63.8h-.9M335.4 83.4v-19.6" fill="none" stroke="#000" stroke-width=".2" stroke-dasharray="1.3 .6" stroke-dashoffset=".4"/>
<path d="M245 71.4v-1.8M310.9 63.8h-1.8M334.8 63.8h-1.9" fill="none" stroke="#000" stroke-width=".2" stroke-dasharray="1.3 .6" stroke-dashoffset=".9"/>
<path d="M238.3 68.8l3-1.7M332.9 63.8v20.7M332.9 84.5v-20.7" fill="none" stroke="#000" stroke-width=".2" stroke-dasharray="1.3 .6" stroke-dashoffset="-.2"/>
<g fill="none" stroke="#000" stroke-width=".2" stroke-dasharray="1.3 .6" stroke-dashoffset=".3">
<path d="M335.3 57.3a1.6 1.6 0 0 1 1.6 1.6M238.4 68.8v139.8M238.7 68.8v139.8M238.8 68.8v139.8M239.3 68.8v139.8M244.8 68.8v139.8M245.3 68.8v139.8M245.4 68.8v139.8M245.6 68.8v139.8M306.9 63.8l12.1-7M308.4 63.8v17.8M309.1 63.8h-.7"/>
<path d="M335.4 63.8h-.6M308.4 81.6v-17.8M238.4 208.6v-139.8M238.7 208.6v-139.8M238.8 208.6v-139.8M239.3 208.6v-139.8M244.8 208.6v-139.8M245.3 208.6v-139.8M245.4 208.6v-139.8M245.6 208.6v-139.8"/>
</g>
<path d="M327.3 56.8a2.7 2.7 0 0 0 2.6 2.2M329.9 59a2.7 2.7 0 0 0 2.7-2.2M244.8 68.8h-5.5M306.9 79.8l24.6-14.2M336.5 140.2v19M336.5 159.2v-19" fill="none" stroke="#000" stroke-width=".2" stroke-dasharray="1.3 .6" stroke-dashoffset=".7"/>
<path d="M306.9 80.5l2.8 2 2.6 1.4 1.8 .7 4 1.2 4.6 .5 4.4-.3 3.7-.8 4.4-1.7 3.3-1.9M308 137.7l4-1.3 4.4-.8 3.7-.2 4.1 .3 3.9 .8 4.1 1.5 4 2 3.4 2.5" fill="none" stroke="#000" stroke-width=".2"/>
<text font-size="8.5" x="337.2" y="260.3">Deck Assembly</text>
<g font-size="5.3">
<text x="41" y="9.9">8</text>
<text x="88.5" y="9.9">7</text>
<text x="138.5" y="9.9">6</text>
<text x="188.5" y="9.9">5</text>
<text x="238.5" y="9.9">4</text>
<text x="288.5" y="9.9">3</text>
<text x="338.5" y="9.9">2</text>
<text x="386" y="9.9">1</text>
<text x="16.2" y="31.7">F</text>
<text x="411.2" y="31.7">F</text>
<text x="16.1" y="75.9">E</text>
<text x="411.1" y="75.9">E</text>
<text x="15.5" y="125.9">D</text>
<text x="410.5" y="125.9">D</text>
<text x="15.4" y="175.9">C</text>
<text x="410.4" y="175.9">C</text>
<text x="16" y="225.9">B</text>
<text x="411" y="225.9">B</text>
<text x="15.5" y="270.2">A</text>
<text x="410.5" y="270.2">A</text>
<text x="41" y="291.9">8</text>
<text x="88.5" y="291.9">7</text>
<text x="138.5" y="291.9">6</text>
<text x="188.5" y="291.9">5</text>
<text x="238.5" y="291.9">4</text>
<text x="288.5" y="291.9">3</text>
<text x="338.5" y="291.9">2</text>
<text x="386" y="291.9">1</text>
</g>
<g font-size="4.7" fill="#808080">
<text x="123.3" y="28.6">2070</text>
<text x="186.6" y="35" transform="rotate(-90 186.6 35)">150</text>
<text x="58.7" y="52">147.50</text>
<text x="69.8" y="58.7">8</text>
<text x="107.2" y="55.7">250</text>
<text x="140.3" y="55.6">250</text>
<text x="170.2" y="55.6">147.50</text>
<text x="237.8" y="59.3">150</text>
<text x="55.5" y="64.3">10 gap</text>
<text x="89.9" y="60.5">275</text>
<text x="124.7" y="60.6">275</text>
<text x="157.2" y="60.6">275</text>
<text x="300" y="62.5" transform="rotate(-90 300 62.5)">35</text>
<text x="46.8" y="78" transform="rotate(-90 46.8 78)">300</text>
<text x="126.3" y="83.3" transform="rotate(-90 126.3 83.3)">450</text>
<text x="110.3" y="89.4" transform="rotate(-90 110.3 89.4)">650</text>
<text x="46.8" y="113.5" transform="rotate(-90 46.8 113.5)">970</text>
<text x="126.3" y="123" transform="rotate(-90 126.3 123)">935</text>
<text x="110.7" y="135.2" transform="rotate(-90 110.7 135.2)">1135</text>
<text x="66.6" y="147.1" transform="rotate(-90 66.6 147.1)">2830</text>
<text x="185.4" y="148.2" transform="rotate(-90 185.4 148.2)">2795</text>
<text x="231.5" y="144.4" transform="rotate(-90 231.5 144.4)">2830</text>
<text x="261.2" y="145.7" transform="rotate(-90 261.2 145.7)">2920</text>
<text x="290.8" y="154.6" transform="rotate(-90 290.8 154.6)">10</text>
<text x="46.8" y="161.9" transform="rotate(-90 46.8 161.9)">900</text>
<text x="126.8" y="172.7" transform="rotate(-90 126.8 172.7)">935</text>
<text x="345.9" y="171.3" transform="rotate(-90 345.9 171.3)">80</text>
<text x="110.8" y="190.4" transform="rotate(-90 110.8 190.4)">915</text>
<text x="46.8" y="199.6" transform="rotate(-90 46.8 199.6)">465</text>
<text x="72.7" y="205.9" transform="rotate(-90 72.7 205.9)">10</text>
<text x="228.1" y="207.1" transform="rotate(-90 228.1 207.1)">10</text>
<text x="77.1" y="218.7">75</text>
<text x="93" y="218.7">75</text>
<text x="110.5" y="218.7">75</text>
<text x="125.6" y="218.7">75</text>
<text x="145" y="218.7">75</text>
<text x="162.3" y="218.7">75</text>
<text x="235" y="219.6" transform="rotate(-90 235 219.6)">80</text>
<text x="66.6" y="222.7" transform="rotate(-90 66.6 222.7)">80</text>
<text x="123" y="225.2">2070</text>
<text x="75.1" y="237.7">100</text>
<text x="102.4" y="237.7">100</text>
<text x="127.5" y="237.7">100</text>
<text x="156.9" y="239">100</text>
<text x="60.9" y="251.2" transform="rotate(-90 60.9 251.2)">158</text>
<text x="67.6" y="251.2" transform="rotate(-90 67.6 251.2)">150</text>
<text x="74.7" y="256.2">138</text>
<text x="95.6" y="256.2">446</text>
<text x="123.8" y="256.2">406</text>
<text x="150.8" y="256.2">446</text>
<text x="180.2" y="256.2">138</text>
</g>
<g font-size="4.7">
<text x="241" y="59">B</text>
<text x="192.5" y="76.9">8</text>
<text x="200.4" y="76.9">75</text>
<text x="210.4" y="76.9">150</text>
<text x="357.5" y="73.7">8mm THK. CHEQUERED</text>
<text x="357.5" y="78.3">PLATE</text>
<text x="355.4" y="87.8">ISMB 150</text>
<text x="310.4" y="106.8">SCALE 1 : 5</text>
<text x="313.4" y="102.3">DETAIL B</text>
<text x="279.9" y="130.4">ISMB 150</text>
<text x="351.3" y="139.7">PLATFORM PLATE</text>
<text x="356.5" y="155.4">BACK HINGE</text>
<text x="266.7" y="172.2">BACK HINGE PLATE</text>
<text x="314" y="194.7">DETAIL C</text>
<text x="239.4" y="200.5">C</text>
<text x="311.5" y="199.2">SCALE 1 : 5</text>
<text x="272.8" y="226.6">NOTE- TOLETANCE - +/- 3mm</text>
</g>
<text font-size="3.9" x="400.9" y="275.5">A3</text>
<text font-size="2.5" x="330" y="272.4">DWG NO. - NIHVA/ 17-18/ DL/0331/DECK ASSEMBLY/1</text>
<g font-size="2">
<text x="230.6" y="234.6">UNLESS OTHERWISE SPECIFIED:</text>
<text x="230.6" y="237.1">DIMENSIONS ARE IN MILLIMETERS</text>
<text x="230.6" y="239.6">SURFACE FINISH:</text>
<text x="264.4" y="234.6">FINISH:</text>
<text x="311.3" y="234.5">DEBURR AND</text>
<text x="311.3" y="237">BREAK SHARP</text>
<text x="311.3" y="239.5">EDGES</text>
<text x="342.6" y="236">DO NOT SCALE DRAWING</text>
<text x="383.3" y="236.2">REVISION</text>
<text x="230.6" y="242.1">TOLERANCES:</text>
<text x="232.2" y="244.6">LINEAR:</text>
<text x="232.2" y="247.1">ANGULAR:</text>
<text x="244.3" y="252">NAME</text>
<text x="260" y="251.9">SIGNATURE</text>
<text x="277.2" y="251.9">DATE</text>
<text x="330.1" y="251.9">TITLE:</text>
<text x="230.6" y="256.1">DRAWN</text>
<text x="243.5" y="256.1">OMKAR</text>
<text x="274.7" y="255.9">25-01-2018</text>
<text x="230.9" y="260.3">CHK'D</text>
<text x="242.7" y="260.3">SHEKHAR</text>
<text x="274.5" y="260.3">25-01-2018</text>
<text x="230.4" y="264.4">APPV'D</text>
<text x="231.1" y="268.8">MFG</text>
<text x="242.8" y="264.4">SHEKHAR</text>
<text x="274.8" y="264.6">25-01-2018</text>
<text x="231.5" y="273">Q.A</text>
<text x="285.6" y="272.5">MATERIAL:</text>
<text x="285.6" y="285.5">WEIGHT:</text>
<text x="330.1" y="285.6">SCALE:1:20</text>
<text x="374.5" y="285.6">SHEET 1 OF 2</text>
</g>
</svg>
